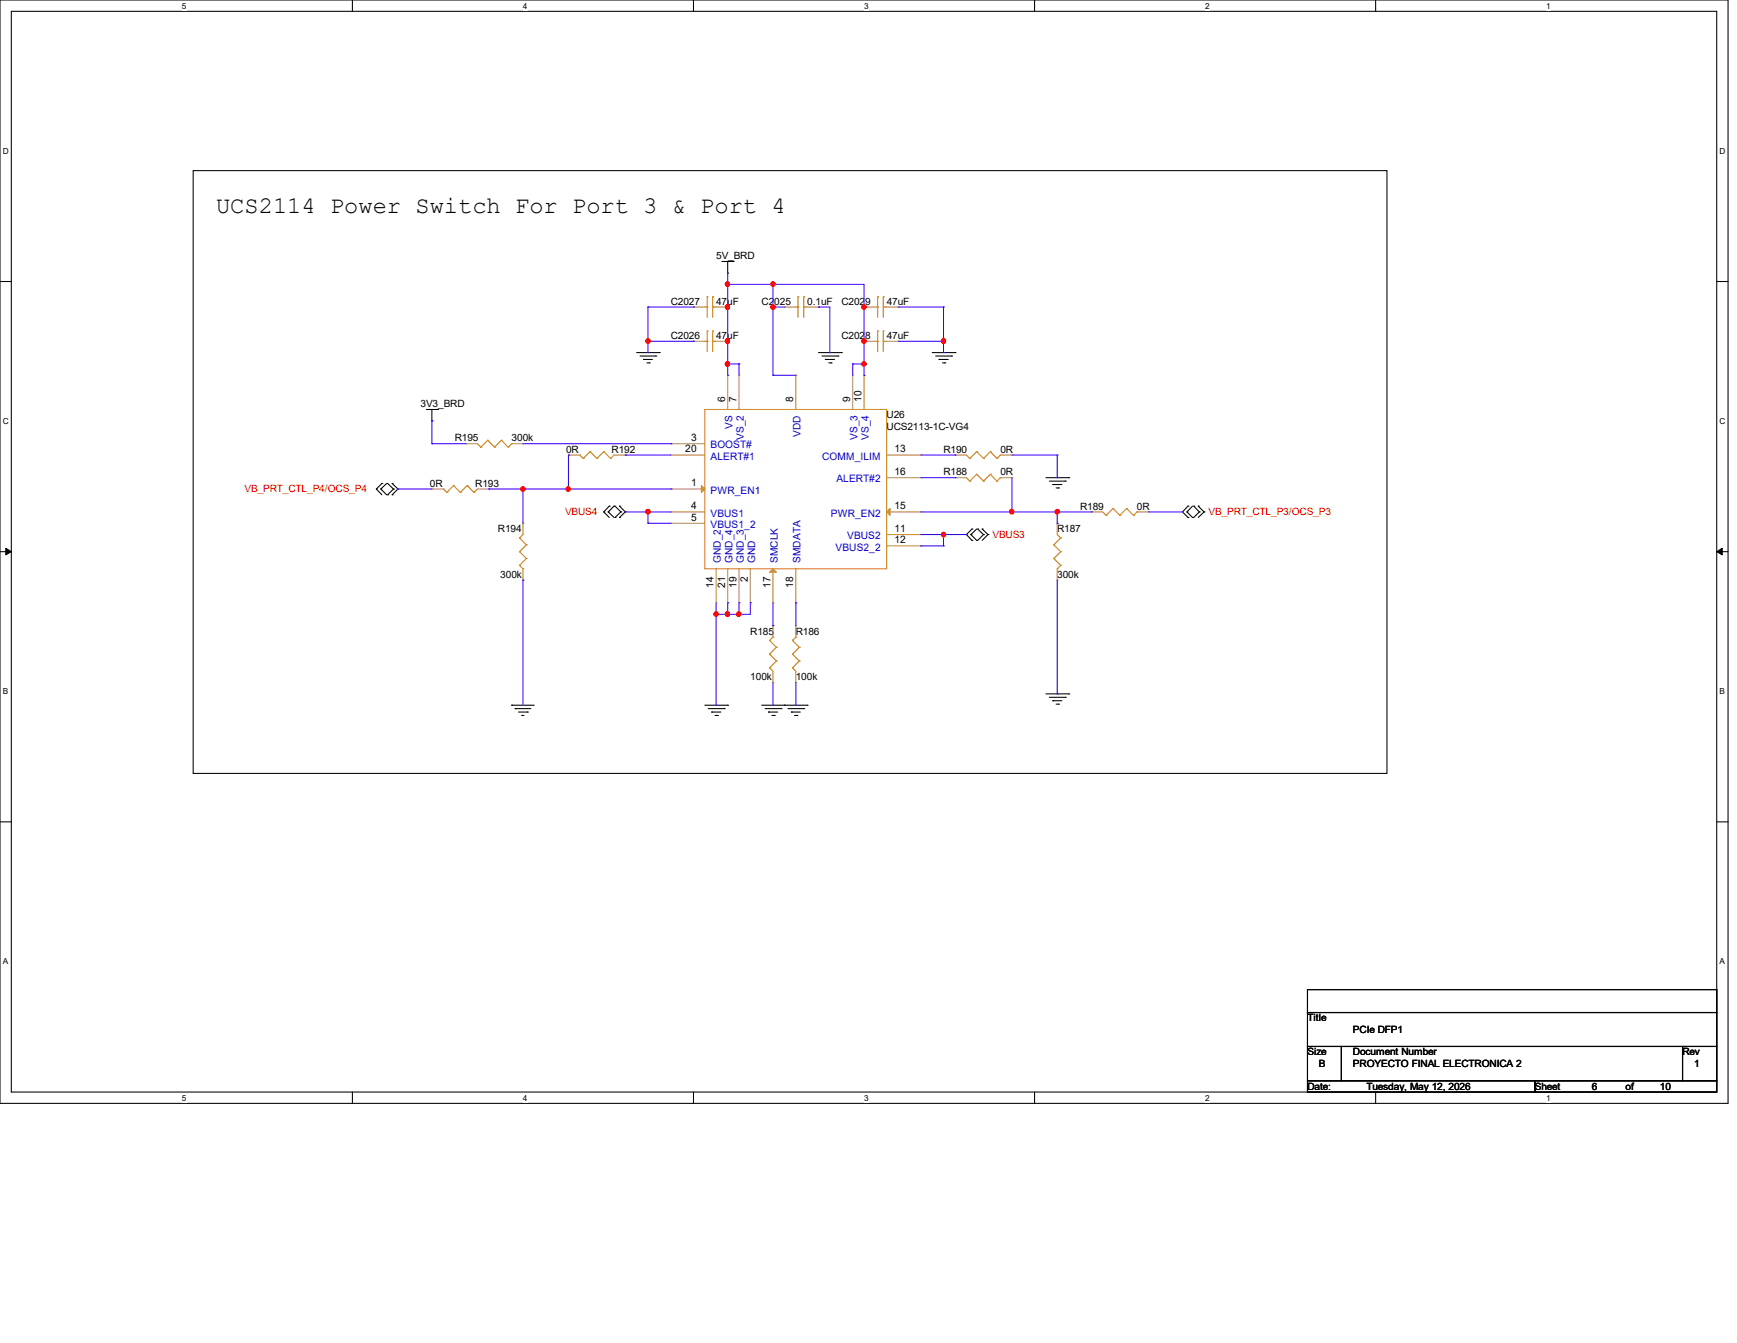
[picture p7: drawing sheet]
<svg xmlns="http://www.w3.org/2000/svg" width="279mm" height="216mm" viewBox="0 0 279 216" stroke-linecap="round" stroke-linejoin="round" font-family="sans-serif">
<path d="M0 0h278v177.4h-278zM1.8 1.8h274.3v173.8h-274.3z" fill="none" stroke="#000" stroke-width=".17"/>
<g fill="#fff">
<path d="M29.3 .2h.7v1.5h-.7z"/>
<path d="M29.3 175.8h.7v1.4h-.7z"/>
</g>
<path d="M56.7 0v1.8M56.7 175.6v1.8" fill="none" stroke="#000" stroke-width=".17"/>
<g fill="#fff">
<path d="M84.1 .2h.7v1.5h-.7z"/>
<path d="M84.1 175.8h.7v1.4h-.7z"/>
</g>
<path d="M111.5 0v1.8M111.5 175.6v1.8" fill="none" stroke="#000" stroke-width=".17"/>
<g fill="#fff">
<path d="M139 .2h.7v1.5h-.7z"/>
<path d="M139 175.8h.7v1.4h-.7z"/>
</g>
<path d="M166.4 0v1.8M166.4 175.6v1.8" fill="none" stroke="#000" stroke-width=".17"/>
<g fill="#fff">
<path d="M193.8 .2h.8v1.5h-.8z"/>
<path d="M193.8 175.8h.8v1.4h-.8z"/>
</g>
<path d="M221.3 0v1.8M221.3 175.6v1.8" fill="none" stroke="#000" stroke-width=".17"/>
<g fill="#fff">
<path d="M248.7 .2h.7v1.5h-.7z"/>
<path d="M248.7 175.8h.7v1.4h-.7z"/>
<path d="M.5 23.5h.9v1.5h-.9z"/>
<path d="M276.6 23.5h.9v1.5h-.9z"/>
<path d="M.5 67h.9v1.5h-.9z"/>
<path d="M276.6 67h.9v1.5h-.9z"/>
</g>
<path d="M0 45.3h1.8M276.1 45.3h1.9" fill="none" stroke="#000" stroke-width=".17"/>
<g fill="#fff">
<path d="M.5 110.4h.8v1.5h-.8z"/>
<path d="M276.6 110.4h.9v1.5h-.9z"/>
</g>
<path d="M0 88.7h1.8M276.1 88.7h1.9" fill="none" stroke="#000" stroke-width=".17"/>
<path d="M.9 88.1l.9 .6-.9 .5zM276.1 88.7l.9-.6v1.1z" fill="#000" stroke="#000" stroke-width=".16"/>
<g fill="#fff">
<path d="M.5 153.8h.8v1.5h-.8z"/>
<path d="M276.6 153.8h.9v1.5h-.9z"/>
</g>
<g fill="none" stroke="#000" stroke-width=".17">
<path d="M31.1 27.4h192v96.9h-192zM102.4 56.7h3.6M103 57.2h2.5M103.5 57.8h.1M103.5 57.8h1.4M104.1 58.3h.3M104.4 58.3h.1M105.5 57.2h.1M106 56.7h.1M116.1 42h1.8M117.1 43.9h.1M117.1 42v1.9"/>
<path d="M117.9 42h.1M131.7 56.7h3.6M132.2 57.2h2.6M132.8 57.8h.1M132.8 57.8h1.4M133.3 58.3h.4M133.7 58.3h.1M134.8 57.2h.1M135.3 56.7h.1M149.9 56.7h3.7M150.5 57.2h2.6M151 57.8h.1"/>
<path d="M151 57.8h1.5M151.6 58.3h.4M152 58.3h.1M153.1 57.2h.1M153.6 56.7h.1M60.5 78.6h.1M60.5 78.6l.9 .9M61.3 78.6h.1M61.3 78.6l.9 .9M61.4 77.7h.1M61.4 77.7l-.9 .9M62.2 77.7h.1"/>
<path d="M62.2 77.7l-.9 .9M62.4 79.5h.1M62.4 77.7l.9 .9M63.1 77.7h.1M63.1 79.5h.1M63.1 77.7l.9 .9-.9 .9M63.3 78.6h.1M63.3 78.6l-.9 .9M68.6 65.8h1.8M69.5 67.6h.1M69.5 65.8v1.8M70.4 65.8h.1"/>
<path d="M168.2 76.8h3.7M168.8 77.3h2.6M169.3 77.9h.1M169.3 77.9h1.5M169.9 78.4h.4M170.3 78.4h.1M171.4 77.3h.1M171.9 76.8h.1M97.1 82.3h.1M97.1 82.3l.9 .9M97.8 82.3h.1M97.8 82.3l1 .9"/>
<path d="M98 81.4h.1M98 81.4l-.9 .9M98.8 81.4h.1M98.8 81.4l-1 .9M98.9 83.2h.1M98.9 81.4l1 .9M99.7 81.4h.1M99.7 83.2h.1M99.7 81.4l.9 .9-.9 .9M99.9 82.3h.1M99.9 82.3l-1 .9M156.2 85.9h.1"/>
<path d="M156.2 85.9l.9 1M156.3 85h.1M156.3 86.9h.1M156.3 85l-.9 .9 .9 1M157.1 86.9h.1M157.1 85l-.9 .9M157.3 85h.1M157.3 85l.9 .9M158 85h.1M158 85l.9 .9M158.2 85.9h.1M158.2 85.9l-.9 1"/>
<path d="M158.9 85.9h.1M158.9 85.9l-.9 1M190.9 82.3h.1M190.9 82.3l.9 .9M191.1 81.4h.1M191.1 83.2h.1M191.1 81.4l-.9 .9 .9 .9M191.8 83.2h.1M191.8 81.4l-.9 .9M192 81.4h.1M192 81.4l.9 .9M192.7 81.4h.1"/>
<path d="M192.7 81.4l1 .9M192.9 82.3h.1M192.9 82.3l-.9 .9M193.7 82.3h.1M193.7 82.3l-1 .9M82.3 113.4h.1M82.3 113.4h3.6M82.8 113.9h.1M82.8 113.9h2.6M83.4 114.5h1.4M83.9 115h.1M83.9 115h.4"/>
<path d="M84.8 114.5h.1M113.4 113.4h3.7M113.9 113.9h2.6M114.5 114.5h.1M114.5 114.5h1.5M115 115h.4M115.4 115h.1M116.5 113.9h.1M117.1 113.4h.1M122.5 113.4h7.3M123.1 113.9h2.5M123.6 114.5h.1"/>
<path d="M123.6 114.5h1.5M124.2 115h.3M124.5 115h.1M125.6 113.9h.1M126.2 113.4h.1M126.7 113.9h2.6M127.3 114.5h.1M127.3 114.5h1.4M127.8 115h.4M128.2 115h.1M129.3 113.9h.1M129.8 113.4h.1"/>
<path d="M168.2 111.5h3.7M168.8 112.1h2.6M169.3 112.6h.1M169.3 112.6h1.5M169.9 113.2h.4M170.3 113.2h.1M171.4 112.1h.1M171.9 111.5h.1M0 132.1h1.8M276.1 132.1h1.9M210.3 159.1h65.8v3.7h-65.8zM210.3 162.8h65.8v5.4h-65.8z"/>
<path d="M210.3 168.2h5.5v5.5h-5.5zM210.3 173.7h36.6v1.9h-36.6zM215.8 168.2h54.8v5.5h-54.8zM246.9 173.7h29.2v1.9h-29.2zM270.6 168.2h5.5v5.5h-5.5z"/>
</g>
<g fill="none" stroke="#cc8006" stroke-width=".17">
<path d="M113.4 49.4h.3M113.4 54.9h.3M113.7 49.4h.1M113.7 47.7h.1M113.7 54.9h.1M113.7 53.2h.1M113.7 47.7v3.3M113.7 53.2v3.3M114.6 47.7h.1M114.6 49.4h.1M114.6 53.2h.1M114.6 54.9h.1"/>
<path d="M114.6 49.4h.6M114.6 47.7v3.3M114.6 53.2v3.3M114.6 54.9h.6M128 49.4h.4M128.4 49.4h.1M128.4 47.7h.1M128.4 47.7v3.3M129.3 47.7h.1M129.3 49.4h.1M129.3 49.4h.5M129.3 47.7v3.3"/>
<path d="M140.8 49.4h.4M140.8 54.9h.4M141.2 49.4h.1M141.2 47.7h.1M141.2 54.9h.1M141.2 53.2h.1M141.2 47.7v3.3M141.2 53.2v3.3M142.1 47.7h.1M142.1 49.4h.1M142.1 53.2h.1M142.1 54.9h.1"/>
<path d="M142.1 49.4h.5M142.1 54.9h.5M142.1 47.7v3.3M142.1 53.2v3.3M71.3 78.6h.1M71.3 78.6l.6 .6M71.9 79.2h.1M72.9 78.1h.1M72.9 78.1l1.1 1.1M72.9 78.1l-1 1.1M74 79.2h.1M75.1 78.1h.1"/>
<path d="M75.1 78.1l1.1 1.1M75.1 78.1l-1.1 1.1M76.2 79.2h.1M76.8 78.6l-.6 .6M76.8 71.3l.5 .6M77.3 71.9h.1M78.4 70.8h.1M78.4 70.8l-1.1 1.1M78.4 70.8l1.1 1.1M79.5 71.9h.1M80.6 70.8h.1M80.6 70.8l-1.1 1.1"/>
<path d="M80.6 70.8l1.1 1.1M81.7 71.9h.1M82.3 71.3h.1M82.3 71.3l-.6 .6M93.3 73.2h.1M93.3 73.2l.5 .5M93.8 73.7h.1M94.9 72.6h.1M94.9 72.6l1.1 1.1M94.9 72.6l-1.1 1.1M96 73.7h.1M97.1 72.6h.1"/>
<path d="M97.1 72.6l1.1 1.1M97.1 72.6l-1.1 1.1M98.2 73.7h.1M98.8 73.2l-.6 .5M113.4 65.8h29.2v25.6h-29.2zM155.4 76.8l.6 .5M155.4 73.2l.6 .5M156 77.3h.1M156 73.7h.1M157.1 76.2h.1M157.1 72.6h.1M157.1 76.2l-1.1 1.1"/>
<path d="M157.1 76.2l1.1 1.1M157.1 72.6l-1.1 1.1M157.1 72.6l1.1 1.1M158.2 77.3h.1M158.2 73.7h.1M159.3 76.2h.1M159.3 72.6h.1M159.3 76.2l-1.1 1.1M159.3 76.2l1.1 1.1M159.3 72.6l-1.1 1.1M159.3 72.6l1.1 1.1M160.4 77.3h.1"/>
<path d="M160.4 73.7h.1M160.9 76.8h.1M160.9 73.2h.1M160.9 76.8l-.5 .5M160.9 73.2l-.5 .5M83.6 86.5h.1M83.6 88.7h.1M83.6 90.9h.1M83.6 88.7l1.1 1.1M83.6 86.5l1.1 1.1M83.6 90.9l.5 .5M84.1 91.4h.1"/>
<path d="M84.1 85.9l-.5 .6M84.7 87.6h.1M84.7 89.8h.1M84.7 87.6l-1.1 1.1M84.7 89.8l-1.1 1.1M169.5 87.6h.1M169.5 89.8h.1M169.5 87.6l1.1 1.1M169.5 89.8l1.1 1.1M170.1 91.4h.1M170.1 85.9l.5 .6M170.6 86.5h.1"/>
<path d="M170.6 88.7h.1M170.6 90.9h.1M170.6 86.5l-1.1 1.1M170.6 88.7l-1.1 1.1M170.6 90.9l-.5 .5M177.4 82.3l.5 .5M177.9 82.8h.1M179 81.7h.1M179 81.7l-1.1 1.1M179 81.7l1.1 1.1M180.1 82.8h.1M181.2 81.7h.1"/>
<path d="M181.2 81.7l-1.1 1.1M181.2 81.7l1.1 1.1M182.3 82.8h.1M182.9 82.3h.1M182.9 82.3l-.6 .5M123.8 107.4h.1M123.8 105.2h.1M123.8 103h.1M123.8 107.4l.5 .5M123.8 105.2l1.1 1.1M123.8 103l1.1 1.1M124.3 102.4h.1"/>
<path d="M124.3 102.4l-.5 .6M124.9 106.3h.1M124.9 104.1h.1M124.9 106.3l-1.1 1.1M124.9 104.1l-1.1 1.1M127.5 107.4h.1M127.5 105.2h.1M127.5 103h.1M127.5 107.4l.5 .5M127.5 105.2l1.1 1.1M127.5 103l1.1 1.1M128 102.4h.1"/>
<path d="M128 102.4l-.5 .6M128.6 106.3h.1M128.6 104.1h.1M128.6 106.3l-1.1 1.1M128.6 104.1l-1.1 1.1"/>
</g>
<g fill="none" stroke="#a84" stroke-width=".17">
<path d="M111.5 49.4h.1M111.5 54.9h.1M111.5 49.4h1.9M111.5 54.9h1.9M115.2 49.4h1.9M115.2 54.9h1.9M117.1 49.4h.1M117.1 54.9h.1M126.2 49.4h.1M126.2 49.4h1.8M129.8 49.4h1.9M131.7 49.4h.1"/>
<path d="M139 49.4h.1M139 54.9h.1M139 49.4h1.8M139 54.9h1.8M142.6 49.4h1.9M142.6 54.9h1.9M144.5 49.4h.1M144.5 54.9h.1M69.5 78.6h.1M69.5 78.6h1.8M75 71.3h.1M75 71.3h1.8"/>
<path d="M76.8 78.6h1.8M78.6 78.6h.1M82.3 71.3h1.8M84.1 71.3h.1M91.4 73.2h.1M91.4 73.2h1.9M98.8 73.2h1.8M100.6 73.2h.1M107.9 78.6h.1M107.9 71.3h.1M107.9 73.2h.1M107.9 78.6h5.5"/>
<path d="M107.9 71.3h5.5M107.9 73.2h5.5M117.1 60.3h.1M117.1 60.3v5.5M118.9 60.3h.1M118.9 60.3v5.5M128 60.3h.1M128 60.3v5.5M137.2 60.3h.1M137.2 60.3v5.5M139 60.3h.1M139 60.3v5.5"/>
<path d="M142.6 76.8h5.5M142.6 73.2h5.5M148.1 73.2h.1M148.1 76.8h.1M153.6 76.8h.1M153.6 73.2h.1M153.6 76.8h1.8M153.6 73.2h1.8M160.9 76.8h1.9M160.9 73.2h1.9M162.8 76.8h.1M162.8 73.2h.1"/>
<path d="M84.1 84.1h.1M84.1 93.3h.1M84.1 84.1v1.8M84.1 91.4v1.9M107.9 82.3h.1M107.9 84.1h.1M107.9 82.3h5.5M107.9 84.1h5.5M115.2 96.9h.1M115.2 91.4v5.5M117.1 96.9h.1M117.1 91.4v5.5"/>
<path d="M118.9 96.9h.1M118.9 91.4v5.5M120.7 96.9h.1M120.7 91.4v5.5M124.3 96.9h.1M124.3 91.4v5.5M128 96.9h.1M128 91.4v5.5M142.6 82.3h5.5M142.6 85.9h5.5M142.6 87.8h5.5M148.1 85.9h.1"/>
<path d="M148.1 87.8h.1M148.1 82.3h.1M170.1 84.1h.1M170.1 93.3h.1M170.1 84.1v1.8M170.1 91.4v1.9M175.6 82.3h.1M175.6 82.3h1.8M182.9 82.3h1.8M184.7 82.3h.1M124.3 109.7h.1M124.3 100.6h.1"/>
<path d="M124.3 100.6v1.8M124.3 107.9v1.8M128 109.7h.1M128 100.6h.1M128 100.6v1.8M128 107.9v1.8"/>
</g>
<g fill="#a84" stroke="#a84" stroke-width=".17">
<path d="M112.8 78.1l.6 .5-.6 .6z"/>
<path d="M142.6 82.3l.6-.6v1.1z"/>
<path d="M123.8 92l.5-.6 .6 .6z"/>
</g>
<g fill="none" stroke="#4200ff" stroke-width=".17">
<path d="M104.2 49.4h.1M104.2 56.7h.1M104.2 49.4v7.3M104.2 49.4h7.3M104.2 54.9h7.3M111.5 49.4h.1M111.5 54.9h.1M117.1 58.5h.1M117.1 54.9h.1M117.1 45.7h.1M117.1 49.4h.1M117.1 43.9v16.4"/>
<path d="M117.1 58.5h1.8M117.1 45.7h21.9v14.6M118.9 58.5h.1M118.9 58.5v1.8M124.3 49.4h.1M124.3 45.7h.1M124.3 45.7v14.6M124.3 49.4h1.9M131.7 49.4h.1M131.7 49.4h1.8v7.3M133.5 56.7h.1M137.2 58.5h.1"/>
<path d="M137.2 58.5h1.8M137.2 58.5v1.8M139 58.5h.1M139 54.9h.1M139 49.4h.1M144.5 49.4h7.3M144.5 54.9h7.3M151.8 49.4h.1M151.8 54.9h.1M151.8 56.7h.1M151.8 49.4v7.3M64 78.6h.1"/>
<path d="M64 78.6h5.5M69.5 71.3h.1M69.5 67.6h.1M69.5 71.3h5.5M69.5 67.6v3.7M78.6 78.6h.1M78.6 78.6h29.3M84.1 78.6h.1M84.1 78.6v5.5M84.1 71.3h23.8M91.4 73.2h.1M91.4 73.2v5.4"/>
<path d="M100.6 73.2h.1M100.6 73.2h7.3M107.9 78.6h.1M107.9 71.3h.1M117.1 60.3h.1M124.3 60.3h.1M124.3 60.3h3.7M139 60.3h.1M148.1 76.8h5.5M148.1 73.2h5.5M153.6 76.8h.1M153.6 73.2h.1"/>
<path d="M162.8 76.8v5.5M162.8 73.2h7.3M170.1 73.2h.1M170.1 76.8h.1M170.1 73.2v3.6M84.1 93.3h.1M84.1 93.3v20.1M100.6 82.3h.1M100.6 82.3h7.3M104.2 84.1h.1M104.2 82.3h.1M104.2 84.1h3.7"/>
<path d="M104.2 82.3v1.8M115.2 98.8h.1M115.2 96.9v16.5M117.1 98.8h.1M117.1 96.9h.1M117.1 96.9v1.9M118.9 98.8h.1M118.9 96.9h.1M118.9 96.9v1.9M120.7 96.9h.1M120.7 96.9v1.9h-5.5M124.3 96.9v3.7"/>
<path d="M128 96.9h.1M128 96.9v3.7M148.1 87.8h.1M148.1 87.8h3.7M148.1 85.9h7.3M148.1 82.3h27.5M151.8 87.8h.1M151.8 85.9h.1M151.8 85.9v1.9M155.4 85.9h.1M162.8 82.3h.1M170.1 84.1h.1"/>
<path d="M170.1 82.3h.1M170.1 82.3v1.8M170.1 93.3v18.2M175.6 82.3h.1M184.7 82.3h5.5M190.2 82.3h.1M115.2 113.4h.1M124.3 100.6h.1M124.3 113.4h.1M124.3 109.7v3.7M128 113.4h.1M128 109.7v3.7"/>
<path d="M170.1 111.5h.1"/>
</g>
<g fill="#f00" stroke="#f00" stroke-width=".17">
<circle cx="117" cy="98.7" r=".35"/>
<circle cx="118.8" cy="98.7" r=".35"/>
<circle cx="162.7" cy="82.3" r=".35"/>
<circle cx="170" cy="82.3" r=".35"/>
<circle cx="104.2" cy="82.3" r=".35"/>
<circle cx="91.4" cy="78.6" r=".35"/>
<circle cx="84.1" cy="78.6" r=".35"/>
<circle cx="115.2" cy="98.7" r=".35"/>
<circle cx="139" cy="58.5" r=".35"/>
<circle cx="139" cy="54.8" r=".35"/>
<circle cx="151.8" cy="54.8" r=".35"/>
<circle cx="117" cy="54.8" r=".35"/>
<circle cx="117" cy="58.5" r=".35"/>
<circle cx="104.2" cy="54.8" r=".35"/>
<circle cx="124.3" cy="49.4" r=".35"/>
<circle cx="124.3" cy="45.7" r=".35"/>
<circle cx="117" cy="45.7" r=".35"/>
<circle cx="117" cy="49.4" r=".35"/>
<circle cx="139" cy="49.4" r=".35"/>
<circle cx="151.8" cy="85.9" r=".35"/>
</g>
<text font-size="3.8" x="34.8" y="34.2">UCS2114 Power Switch For Port 3 &amp; Port 4</text>
<g font-size="1.7">
<text x="116.6" y="64.6" transform="rotate(-90 116.6 64.6)">6</text>
<text x="118.4" y="64.6" transform="rotate(-90 118.4 64.6)">7</text>
<text x="127.6" y="64.6" transform="rotate(-90 127.6 64.6)">8</text>
<text x="136.7" y="64.6" transform="rotate(-90 136.7 64.6)">9</text>
<text x="138.6" y="64.6" transform="rotate(-90 138.6 64.6)">10</text>
<text x="111.2" y="70.9">3</text>
<text x="110.2" y="72.7">20</text>
<text x="143.9" y="72.7">13</text>
<text x="143.9" y="76.4">16</text>
<text x="111.2" y="78.2">1</text>
<text x="111.2" y="81.9">4</text>
<text x="111.2" y="83.7">5</text>
<text x="143.9" y="81.9">15</text>
<text x="143.9" y="85.5">11</text>
<text x="143.9" y="87.3">12</text>
<text x="114.8" y="94.5" transform="rotate(-90 114.8 94.5)">14</text>
<text x="116.6" y="94.5" transform="rotate(-90 116.6 94.5)">21</text>
<text x="118.4" y="94.5" transform="rotate(-90 118.4 94.5)">19</text>
<text x="120.3" y="93.6" transform="rotate(-90 120.3 93.6)">2</text>
<text x="123.9" y="94.5" transform="rotate(-90 123.9 94.5)">17</text>
<text x="127.6" y="94.5" transform="rotate(-90 127.6 94.5)">18</text>
</g>
<g font-size="1.7" fill="#00c">
<text x="117.8" y="69" transform="rotate(-90 117.8 69)">VS</text>
<text x="119.6" y="70.7" transform="rotate(-90 119.6 70.7)">VS_2</text>
<text x="128.8" y="70.2" transform="rotate(-90 128.8 70.2)">VDD</text>
<text x="137.9" y="70.7" transform="rotate(-90 137.9 70.7)">VS_3</text>
<text x="139.7" y="70.7" transform="rotate(-90 139.7 70.7)">VS_4</text>
<text x="114.3" y="72.1">BOOST#</text>
<text x="114.3" y="73.9">ALERT#1</text>
<text x="132.2" y="73.9">COMM_ILIM</text>
<text x="134.5" y="77.6">ALERT#2</text>
<text x="114.3" y="79.4">PWR_EN1</text>
<text x="114.3" y="83.1">VBUS1</text>
<text x="133.6" y="83.1">PWR_EN2</text>
<text x="114.3" y="84.9">VBUS1_2</text>
<text x="134.4" y="88.5">VBUS2_2</text>
<text x="136.3" y="86.7">VBUS2</text>
<text x="116" y="90.5" transform="rotate(-90 116 90.5)">GND_2</text>
<text x="117.8" y="90.5" transform="rotate(-90 117.8 90.5)">GND_4</text>
<text x="119.6" y="90.5" transform="rotate(-90 119.6 90.5)">GND_3</text>
<text x="121.5" y="90.5" transform="rotate(-90 121.5 90.5)">GND</text>
<text x="125.1" y="90.5" transform="rotate(-90 125.1 90.5)">SMCLK</text>
<text x="128.8" y="90.5" transform="rotate(-90 128.8 90.5)">SMDATA</text>
</g>
<g font-size="1.6">
<text x="115.2" y="41.7">5V_BRD</text>
<text x="107.9" y="49">C2027</text>
<text x="115.2" y="49">47uF</text>
<text x="122.5" y="49">C2025</text>
<text x="129.8" y="49">0.1uF</text>
<text x="135.3" y="49">C2029</text>
<text x="142.6" y="49">47uF</text>
<text x="107.9" y="54.5">C2026</text>
<text x="115.2" y="54.5">47uF</text>
<text x="135.3" y="54.5">C2028</text>
<text x="142.6" y="54.5">47uF</text>
<text x="67.6" y="65.4">3V3_BRD</text>
<text x="73.2" y="70.9">R195</text>
<text x="82.3" y="70.9">300k</text>
<text x="142.6" y="67.3">U26</text>
<text x="142.6" y="69.1">UCS2113-1C-VG4</text>
<text x="91.1" y="72.8">0R</text>
<text x="98.4" y="72.8">R192</text>
<text x="151.8" y="76.4">R188</text>
<text x="151.8" y="72.8">R190</text>
<text x="160.9" y="76.4">0R</text>
<text x="160.9" y="72.8">0R</text>
<text x="69.1" y="78.2">0R</text>
<text x="76.5" y="78.2">R193</text>
<text x="173.7" y="81.9">R189</text>
<text x="182.9" y="81.9">0R</text>
<text x="80.1" y="85.6">R194</text>
<text x="170.1" y="85.6">R187</text>
<text x="80.5" y="92.9">300k</text>
<text x="170.1" y="92.9">300k</text>
<text x="120.7" y="102">R185</text>
<text x="128" y="102">R186</text>
<text x="120.7" y="109.3">100k</text>
<text x="128" y="109.3">100k</text>
<text x="210.3" y="164.2">Title</text>
<text x="217.6" y="166">PCIe DFP1</text>
<text x="210.3" y="169.7">Size</text>
<text x="212.1" y="171.5">B</text>
<text x="217.6" y="169.7">Document Number</text>
<text x="217.6" y="171.5">PROYECTO FINAL ELECTRONICA 2</text>
<text x="270.6" y="169.7">Rev</text>
<text x="272.5" y="171.5">1</text>
<text x="210.3" y="175.2">Date:</text>
<text x="219.8" y="175.2">Tuesday, May 12, 2026</text>
<text x="246.9" y="175.2">Sheet</text>
<text x="256" y="175.2">6</text>
<text x="261.5" y="175.2">of</text>
<text x="267" y="175.2">10</text>
</g>
<g font-size="1.6" fill="#f00">
<text x="39.3" y="79.2">VB_PRT_CTL_P4/OCS_P4</text>
<text x="90.9" y="82.8">VBUS4</text>
<text x="194.4" y="82.8">VB_PRT_CTL_P3/OCS_P3</text>
<text x="159.6" y="86.5">VBUS3</text>
</g>
<g font-size="1.3">
<text x="29.3" y="1.4">5</text>
<text x="84.1" y="1.4">4</text>
<text x="139" y="1.4">3</text>
<text x="193.8" y="1.4">2</text>
<text x="248.7" y="1.4">1</text>
<text x=".5" y="24.7">D</text>
<text x="276.6" y="24.7">D</text>
<text x=".5" y="68.2">C</text>
<text x="276.6" y="68.2">C</text>
<text x=".5" y="111.6">B</text>
<text x="276.6" y="111.6">B</text>
<text x=".5" y="155">A</text>
<text x="276.6" y="155">A</text>
<text x="29.3" y="177">5</text>
<text x="84.1" y="177">4</text>
<text x="139" y="177">3</text>
<text x="193.8" y="177">2</text>
<text x="248.7" y="177">1</text>
</g>
</svg>
